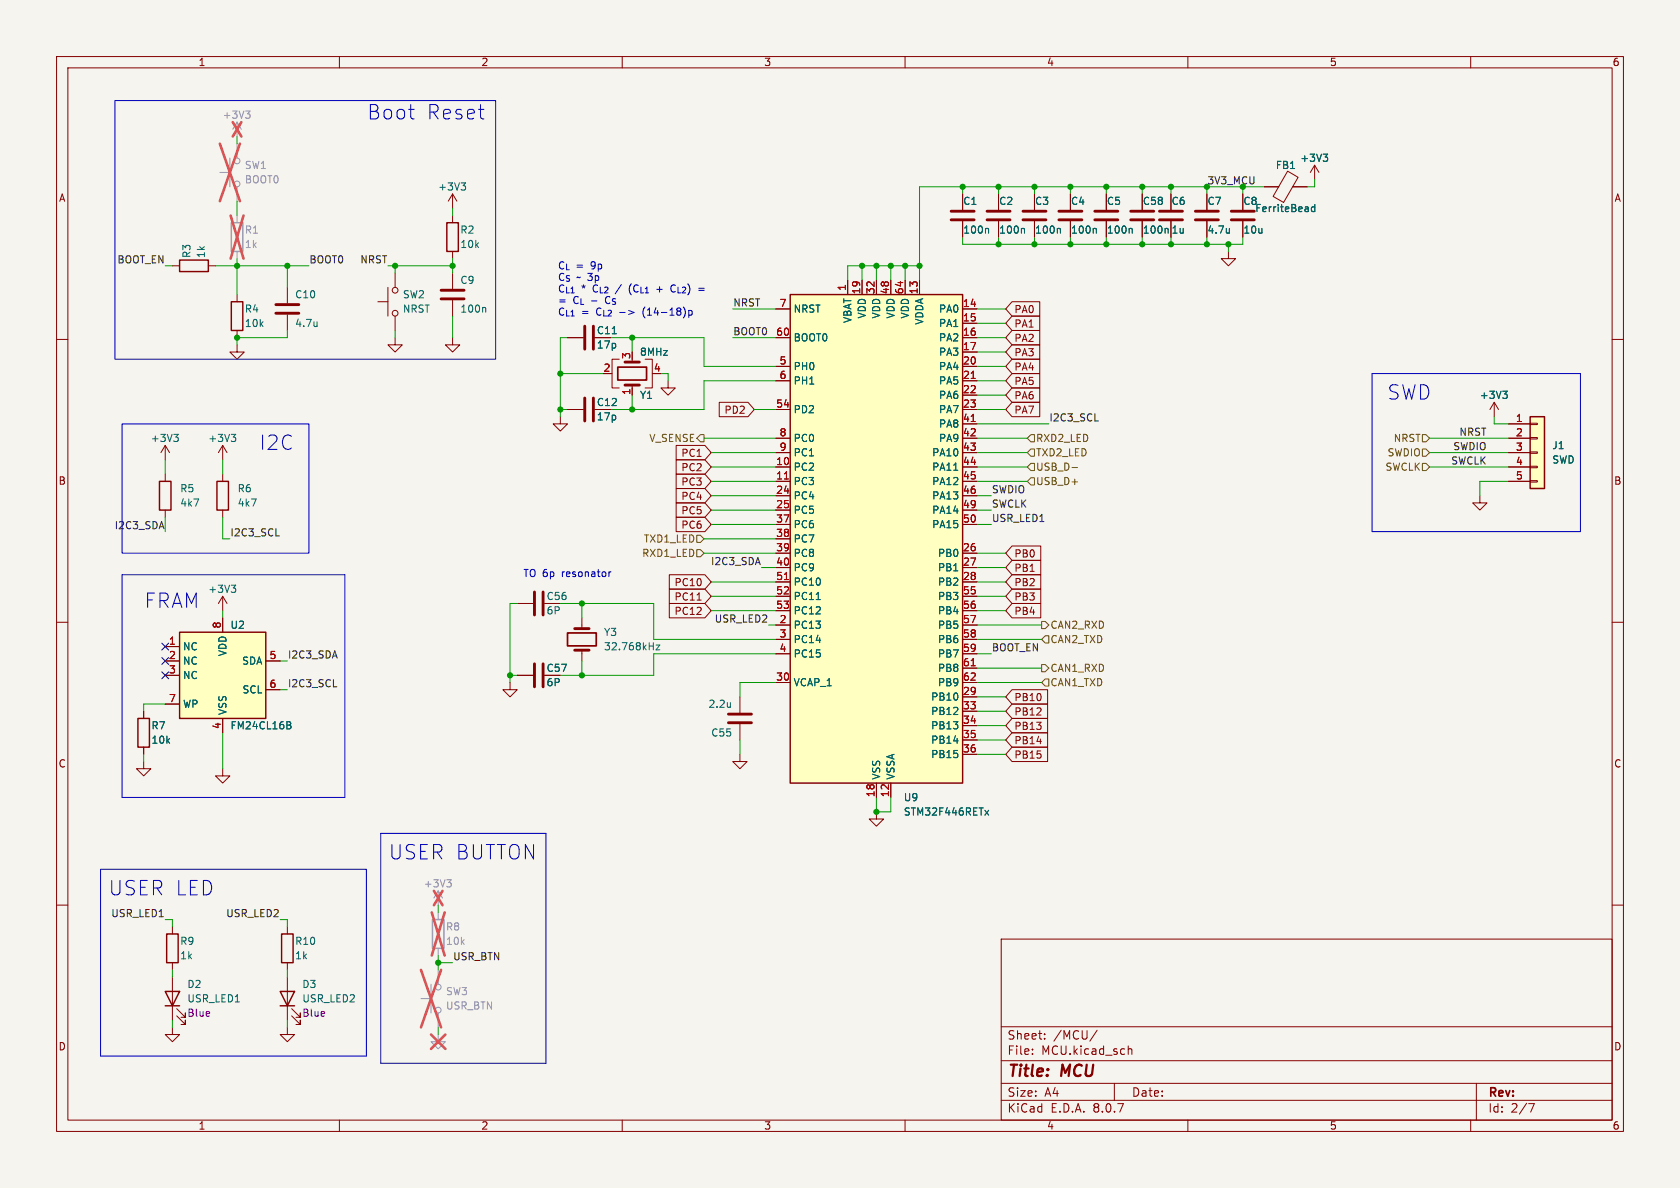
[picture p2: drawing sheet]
<svg xmlns="http://www.w3.org/2000/svg" width="297mm" height="210mm" viewBox="0 0 297 210" stroke-linecap="round" stroke-linejoin="round" font-family="sans-serif">
<path d="M0 0h297v210h-297z" fill="#f5f4ef" stroke="#f5f4ef" stroke-width=".18"/>
<g fill="none" stroke="#840000" stroke-width=".18">
<path d="M10 10h277v190h-277zM12 12h273v186h-273zM60 10v2M110 10v2M160 10v2M210 10v2M260 10v2M170.2 34.3v2.8M170.2 39.1v2.8M30.5 47h1.2M36.8 47h1.3M41.9 52.1v1.2"/>
<path d="M41.9 58.4v1.3M10 60h2M41.9 61v1.2h1.3l-1.3 1.3-1.3-1.3h1.3M264.2 71.1l-.8 1.3M264.2 71.1v2.6M264.2 71.1l.7 1.3M285 60h2M10 110h2M285 110h2M10 160h2M30.5 163.8v1.3M30.5 170.2v1.3"/>
<path d="M30.5 172.7v7.6M31.2 179.6l1.6 1.5v-.8v.8h-.8M31.2 178.3l1.6 1.5v-.7v.7h-.8M50.8 163.8v1.3M50.8 170.2v1.3M50.8 172.7v7.6M51.6 179.6l1.5 1.5v-.8v.8h-.8M51.6 178.3l1.5 1.5v-.7v.7h-.8M177 166h108v32h-108zM285 160h2M30.5 181.6v1.3h1.2l-1.2 1.3-1.3-1.3h1.3M50.8 181.6v1.3h1.3l-1.3 1.3-1.3-1.3h1.3"/>
<path d="M60 198v2M110 198v2M160 198v2M177 194.5h108M177 191.5h108M177 187.5h108M177 181.5h108M182.5 186.3v.1M182.5 185.5v.1M184.7 183.6v.1M184.7 182.8v.1M194 182.1l-1.3 2"/>
<path d="M197 191.5v3M199.5 184.9v1.5M199.5 185.5l.2-.1 .3 .1 .1 .9M210 198v2M260 198v2M261 191.5v6.5M270.2 195.1h1l-.6 1.5"/>
</g>
<path d="M31.7 46h5.1v2h-5.1zM40.9 53.3h2v5.1h-2zM29.2 175.3h2.5l-1.2 2.5zM29.2 177.8h2.5M29.5 165.1h2v5.1h-2zM49.5 175.3h2.6l-1.3 2.5zM49.5 177.8h2.6M49.8 165.1h2v5.1h-2z" fill="none" stroke="#840000" stroke-width=".25"/>
<path d="M174.6 40.4l.2 .2v.6M265.7 69.2h.8l-.5 .4M266.2 69.6l.3 .3v.3l-.3 .2" fill="none" stroke="#006464" stroke-width=".18"/>
<path d="M168.1 38.9h4.1M168.1 37.3h4.1" fill="none" stroke="#840000" stroke-width=".51"/>
<g fill="none" stroke="#9c9b98" stroke-width=".18">
<path d="M38.9 30.5h1.7M40.6 27.9v5.1M41.9 25.4v2.5M41.9 33v2.6M41.9 38.1v1.3M41.9 44.5v1.2"/>
<circle cx="41.9" cy="32.5" r=".51"/>
<circle cx="41.9" cy="28.4" r=".51"/>
</g>
<path d="M38.9 25.4l3.5 10.2M40.8 38.1l2.3 7.6M42.4 25.4l-3.5 10.2M43.1 38.1l-2.3 7.6" fill="none" stroke="#e75356" stroke-width=".46"/>
<path d="M40.9 39.4h2v5.1h-2z" fill="none" stroke="#9c9b98" stroke-width=".25"/>
<path d="M270.5 73.7h2.5v12.7h-2.5z" fill="#ffffc2"/>
<g fill="none" stroke="#840000" stroke-width=".18">
<path d="M195.6 34.3v2.8M195.6 39.1v2.8M213.4 34.3v2.8M213.4 39.1v2.8M219.7 34.3v2.8M219.7 39.1v2.8M39.4 78.7v2.6M39.4 78.7l-.8 1.3M39.4 78.7l.7 1.3M266.7 74.9h3.8M266.7 77.5h3.8M270.5 79.9h1.3v.2h-1.3z"/>
<path d="M270.5 77.3h1.3v.3h-1.3zM270.5 74.8h1.3v.3h-1.3zM39.4 83.8v1.3M39.4 90.2v1.2M261.6 87.6v1.3h1.3l-1.3 1.3-1.3-1.3h1.3M266.7 80h3.8M266.7 82.6h3.8M266.7 85.1h3.8M270.5 85h1.3v.2h-1.3zM270.5 82.4h1.3v.3h-1.3zM91.4 106.7h2.8M91.4 119.4h2.8"/>
<path d="M102.9 109.2v1.9M102.9 114.9v1.9M25.4 134.6v1.3h1.3l-1.3 1.3-1.3-1.3h1.3M25.4 125.7v1.3M25.4 132.1v1.3M39.4 135.9v1.3h1.2l-1.2 1.2-1.3-1.2h1.3M90.2 120.7v1.2h1.2l-1.2 1.3-1.3-1.3h1.3"/>
</g>
<path d="M270.5 73.7h2.5v12.7h-2.5zM38.4 85.1h2v5.1h-2zM24.4 127h2v5.1h-2z" fill="none" stroke="#840000" stroke-width=".25"/>
<path d="M200 40.4l.2 .2v.6M217.3 40.4v.8M217.3 41.1v.1M40.9 76.8h.8l-.5 .5M41.4 77.3l.3 .2v.3l-.3 .2M116 114h.6l-.6 .9h.6" fill="none" stroke="#006464" stroke-width=".18"/>
<path d="M193.5 38.9h4.1M193.5 37.3h4.1M211.3 38.9h4.1M211.3 37.3h4.1M217.7 38.9h4M217.7 37.3h4M94.5 104.6v4.1M94.5 117.3v4.1M96 104.6v4.1M96 117.3v4.1M101.6 111.1h2.5M101.6 114.9h2.5" fill="none" stroke="#840000" stroke-width=".51"/>
<g fill="none" stroke="#9c9b98" stroke-width=".18">
<path d="M77.5 157.5l-.8 1.3M77.5 157.5v2.5M77.5 157.5l.7 1.3M74.4 176.5h1.8M76.2 174v5.1M77.5 161.3v1.3M77.5 167.6v1.3M77.5 171.5v2.5M77.5 179.1v2.5M77.5 182.9v1.3h1.2l-1.2 1.2-1.3-1.2h1.3"/>
<circle cx="77.5" cy="174.5" r=".51"/>
<circle cx="77.5" cy="178.6" r=".51"/>
</g>
<path d="M79 155.5h.8l-.5 .5M79.5 156l.3 .2v.3l-.3 .3" fill="none" stroke="#939391" stroke-width=".18"/>
<path d="M76.7 157.5l1.5 2.5M78.2 157.5l-1.5 2.5M74.4 171.4l3.6 10.2M76.3 161.3l2.3 7.6M78 171.4l-3.6 10.2M78.6 161.3l-2.3 7.6M76.2 182.9l2.5 2.5M78.7 182.9l-2.5 2.5" fill="none" stroke="#e75356" stroke-width=".46"/>
<path d="M76.5 162.6h2v5h-2z" fill="none" stroke="#9c9b98" stroke-width=".25"/>
<path d="M100.3 111.9h5.1v2.3h-5.1z" fill="none" stroke="#840000" stroke-width=".3"/>
<path d="M31.7 111.8h15.3v15.2h-15.3z" fill="#ffffc2"/>
<path d="M31.7 111.8h15.3v15.2h-15.3z" fill="none" stroke="#840000" stroke-width=".25"/>
<path d="M118.1 67.3v1.3h1.3l-1.3 1.3-1.3-1.3h1.3M29.2 114.3h2.5M29.2 116.8h2.5M29.2 119.4h2.5M39.4 105.4v2.6M39.4 109.2v2.6M39.4 105.4l-.8 1.3M39.4 105.4l.7 1.3M47 116.8h2.5M29.2 124.5h2.5M39.4 127v2.5M47 121.9h2.5" fill="none" stroke="#840000" stroke-width=".18"/>
<path d="M40.9 103.4h.8l-.5 .5M41.4 103.9l.3 .3v.3l-.3 .2M50.7 127.6l.6 .1 .1 .2-.2 .3M50.7 128.2h.5M51.2 128.2l.3 .2-.1 .3-.7 .1" fill="none" stroke="#006464" stroke-width=".18"/>
<path d="M139.7 52.1h30.5v86.3h-30.5z" fill="#ffffc2"/>
<path d="M79 39.4h2v5.1h-2zM139.7 52.1h30.5v86.3h-30.5zM28.2 85.1h2v5.1h-2z" fill="none" stroke="#840000" stroke-width=".25"/>
<g fill="none" stroke="#840000" stroke-width=".18">
<path d="M80 34.3v2.5M80 38.1v1.3M80 34.3l-.8 1.3M80 34.3l.8 1.3M170.2 34.3v2.8M170.2 39.1v2.8M176.5 34.3v2.8M176.5 39.1v2.8M182.9 34.3v2.8M182.9 39.1v2.8M189.2 34.3v2.8M189.2 39.1v2.8"/>
<path d="M195.6 34.3v2.8M195.6 39.1v2.8M201.9 34.3v2.8M201.9 39.1v2.8M207 34.3v2.8M207 39.1v2.8M213.4 34.3v2.8M213.4 39.1v2.8M219.7 34.3v2.8M219.7 39.1v2.8M223.5 33h2.6M227.6 30.3l1.9 1-2.6 4.5-1.8-1.1z"/>
<path d="M228.5 33h2.6M232.4 29.2l-.8 1.3M232.4 29.2v2.6M232.4 29.2l.8 1.3M50.8 50.8v2.8M50.8 55.6v2.8M66.8 53.3h1.8M68.6 50.8v5.1M69.8 59.7v1.3h1.3l-1.3 1.2-1.2-1.2h1.2M69.8 48.3v2.5M69.8 55.9v2.5M80 59.7v1.3h1.3l-1.3 1.2-1.3-1.2h1.3"/>
<path d="M80 44.5v1.2M80 48.3v2.8M80 53.1v2.8M100.3 59.7h2.8M137.2 54.6h2.5M137.2 59.7h2.5M149.9 49.5v2.6M152.4 49.5v2.6M154.9 49.5v2.6M157.5 49.5v2.6M160 49.5v2.6M162.6 49.5v2.6"/>
<path d="M170.2 54.6h2.5M170.2 57.2h2.5M170.2 59.7h2.5M178.9 55.9h4.9v2.5h-4.9l-1.1-1.2zM178.9 58.4h4.9v2.6h-4.9l-1.1-1.3zM178.9 53.3h4.9v2.6h-4.9l-1.1-1.3zM217.2 44.5v1.2h1.2l-1.2 1.3-1.3-1.3h1.3M29.2 78.7v2.6M29.2 78.7l-.8 1.3M29.2 78.7l.8 1.3M99.1 73.7v1.2h1.2l-1.2 1.3-1.3-1.3h1.3M100.3 72.4h2.8"/>
<path d="M107.9 66h.3M109.5 63.5h-1.3v5.1h1.3M111.8 68.1v1.8M114 63.5h1.3v5.1h-1.3M119.5 78.7h5.1l1.1 1.3-1.1 1.3h-5.1zM127.2 71.1h5l1.1 1.3-1.1 1.3h-5zM137.2 64.8h2.5M137.2 67.3h2.5M137.2 72.4h2.5M137.2 77.5h2.5M170.2 62.2h2.5M170.2 64.8h2.5"/>
<path d="M170.2 67.3h2.5M170.2 69.9h2.5M170.2 72.4h2.5M170.2 74.9h2.5M170.2 77.5h2.5M178.9 68.6h4.9v2.5h-4.9l-1.1-1.2zM178.9 71.1h4.9v2.6h-4.9l-1.1-1.3zM178.9 63.5h4.9v2.5h-4.9l-1.1-1.2zM178.9 66h4.9v2.6h-4.9l-1.1-1.3zM178.9 61h4.9v2.5h-4.9l-1.1-1.3zM266.7 74.9h3.8M266.7 77.5h3.8"/>
<path d="M29.2 83.8v1.3M29.2 90.2v1.2M119.5 86.4h5.1l1.1 1.2-1.1 1.3h-5.1zM119.5 91.4h5.1l1.1 1.3-1.1 1.3h-5.1zM119.5 88.9h5.1l1.1 1.3-1.1 1.2h-5.1zM119.5 81.3h5.1l1.1 1.3-1.1 1.2h-5.1zM119.5 83.8h5.1l1.1 1.3-1.1 1.3h-5.1zM137.2 82.6h2.5M137.2 85.1h2.5M137.2 87.6h2.5M137.2 90.2h2.5M137.2 97.8h2.5"/>
<path d="M137.2 92.7h2.5M137.2 95.3h2.5M137.2 80h2.5M170.2 82.6h2.5M170.2 85.1h2.5M170.2 87.6h2.5M170.2 90.2h2.5M170.2 97.8h2.5M170.2 92.7h2.5M170.2 80h2.5M178.9 96.5h5.1v2.6h-5.1l-1.1-1.3zM178.9 99.1h5.1v2.5h-5.1l-1.1-1.3z"/>
<path d="M266.7 82.6h3.8M266.7 85.1h3.8M266.7 80h3.8M29.2 114.3h2.5M29.2 116.8h2.5M29.2 119.4h2.5M39.4 109.2v2.6M47 116.8h2.5M91.4 119.4h2.8M118.3 106.7h6.3l1.1 1.3-1.1 1.2h-6.3zM118.3 101.6h6.3l1.1 1.3-1.1 1.2h-6.3zM118.3 104.1h6.3l1.1 1.3-1.1 1.3h-6.3z"/>
<path d="M123.2 106.1h.8M137.2 110.5h2.5M137.2 100.3h2.5M137.2 102.9h2.5M137.2 113h2.5M137.2 115.6h2.5M137.2 105.4h2.5M137.2 108h2.5M170.2 110.5h2.5M170.2 100.3h2.5M170.2 102.9h2.5M170.2 113h2.5"/>
<path d="M170.2 115.6h2.5M170.2 105.4h2.5M170.2 108h2.5M170.2 118.1h2.5M178.9 104.1h5.1v2.6h-5.1l-1.1-1.3zM178.9 101.6h5.1v2.5h-5.1l-1.1-1.2zM178.9 106.7h5.1v2.5h-5.1l-1.1-1.2zM25.4 125.7v1.3M25.4 132.1v1.3M29.2 124.5h2.5M39.4 127v2.5M47 121.9h2.5"/>
<path d="M130.8 133.4v1.2h1.3l-1.3 1.3-1.3-1.3h1.3M130.8 123.2v2.8M130.8 128v2.8M137.2 120.7h2.5M154.9 138.4v2.6M157.5 138.4v2.6M170.2 123.2h2.5M170.2 120.7h2.5M170.2 125.7h2.5M170.2 128.3h2.5M170.2 130.8h2.5M170.2 133.4h2.5"/>
<path d="M178.9 129.5h6.3v2.6h-6.3l-1.1-1.3zM178.9 124.5h6.3v2.5h-6.3l-1.1-1.3zM178.9 127h6.3v2.5h-6.3l-1.1-1.2zM178.9 121.9h6.3v2.6h-6.3l-1.1-1.3zM178.9 132.1h6.3v2.5h-6.3l-1.1-1.2zM154.9 143.5v1.3h1.3l-1.3 1.3-1.2-1.3h1.2"/>
<circle cx="69.9" cy="55.4" r=".51"/>
<circle cx="69.9" cy="51.3" r=".51"/>
</g>
<path d="M171.7 66.9h.7M171.7 74.5h.7M138.7 84.7h.7M138.7 102.5h.7M171.7 117.7h.7" fill="none" stroke="#a90000" stroke-width=".18"/>
<g fill="none" stroke="#006464" stroke-width=".18">
<path d="M81.5 32.3h.8l-.4 .5M82.1 32.8l.2 .3v.3l-.2 .2M232.4 36.1v1.3M232.4 36.6h-.3l-.3 .2 .2 .5h.4M233.9 27.2h.8l-.4 .5M234.5 27.7l.2 .3v.3l-.2 .2M56.1 56.9v.8M56.1 57.6l-.1 .1M85.7 54.3l.2 .2v.7M108.2 59h.8M174.6 40.4l.2 .2v.6M180.9 40.4l.2 .2v.6"/>
<path d="M187.3 40.4l.2 .2v.6M193.6 40.4l.2 .2v.6M200 40.4l.2 .2v.6M206.3 40.4l.2 .2v.6M217.3 40.4v.8M217.3 41.1v.1M30.7 76.8h.8l-.4 .5M31.3 77.3l.2 .2v.3l-.2 .2M265.7 69.2h.8l-.5 .4M266.2 69.6l.3 .3v.3l-.3 .2M168.6 83.1h.7M144.3 106h.7"/>
<path d="M50.7 127.6l.6 .1 .1 .2-.2 .3M50.7 128.2h.5M51.2 128.2l.3 .2-.1 .3-.7 .1M129.1 124.2v.8M129.1 124.9v.1M174.1 143.2l.7 .9M174.8 143.2l-.7 .9"/>
</g>
<g fill="none" stroke="#840000" stroke-width=".51">
<path d="M174.5 38.9h4.1M174.5 37.3h4.1M180.8 38.9h4.1M180.8 37.3h4.1M187.2 38.9h4.1M187.2 37.3h4.1M199.9 38.9h4.1M199.9 37.3h4.1M205 38.9h4M205 37.3h4M48.8 55.4h4M48.8 53.8h4"/>
<path d="M78 52.8h4M78 51.3h4M103.4 57.7v4M104.9 57.7v4M103.4 70.4v4M104.9 70.4v4M110.5 68.1h2.5M110.5 64h2.5M128.8 126.2h4M128.8 127.8h4"/>
</g>
<path d="M109.2 64.9h5.1v2.3h-5.1z" fill="none" stroke="#840000" stroke-width=".3"/>
<path d="M41.9 21.6l-.8 1.3M41.9 21.6v2.5M41.9 21.6l.8 1.3" fill="none" stroke="#9c9b98" stroke-width=".18"/>
<path d="M43.4 19.6h.8l-.4 .5M44 20.1l.2 .3v.3l-.2 .2" fill="none" stroke="#939391" stroke-width=".18"/>
<path d="M41.1 21.6l1.6 2.5M42.7 21.6l-1.6 2.5" fill="none" stroke="#e75356" stroke-width=".46"/>
<g fill="none" stroke="#725600" stroke-width=".18">
<path d="M123.8 76.8h.7v1.3h-.7l-.6-.6zM182.2 79.4h.7v1.2h-.7l-.6-.6zM182.2 76.8h.7v1.3h-.7l-.6-.6zM251.5 79.4h.6l.6 .6-.6 .6h-.6zM251.5 76.8h.6l.6 .7-.6 .6h-.6zM123.2 94.6h.6l.7 .7-.7 .6h-.6zM123.2 97.2h.6l.7 .6-.7 .6h-.6zM182.2 84.5h.7v1.2h-.7l-.6-.6zM182.2 81.9h.7v1.3h-.7l-.6-.6zM189.5 82.6h1M251.5 81.9h.6l.6 .7-.6 .6h-.6zM184.1 117.5h.7l.6 .6-.6 .6h-.7z"/>
<path d="M184.1 109.9h.7l.6 .6-.6 .6h-.7zM184.8 112.4h.6v1.3h-.6l-.7-.7zM184.8 120h.6v1.3h-.6l-.7-.6z"/>
</g>
<path d="M193.6 74.4h.6M48.8 94.7h.6M58.9 121.4h.6" fill="none" stroke="#0f0f0f" stroke-width=".18"/>
<g fill="none" stroke="#0000c2" stroke-width=".18">
<path d="M20.3 17.8h67.3v45.7h-67.3zM72.2 19.3h1M73 21h.2M109.5 55.2h1M111.1 54.9l1 .3-1 .4M119 50.4a.68 .68 0 0 0-.4 .6 .68 .68 0 0 0 .4 .6M121.8 54.9v1.2M121.8 54.9h.3l.3 .2-.2 .6h-.4M21.6 74.9h33v22.9h-33zM242.6 66h36.8v28h-36.8zM21.6 101.6h39.4v39.4h-39.4zM107.6 101.1v.8"/>
<path d="M108 101.1l-.4 .2M17.8 153.7h47v33h-47zM67.3 147.3h29.2v40.7h-29.2z"/>
</g>
<g fill="none" stroke="#009600" stroke-width=".18">
<path d="M41.9 24.1v1.3M41.9 35.6v2.5M80 36.8v1.3M170.2 33v1.3M176.5 33v1.3M182.9 33v1.3M189.2 33v1.3M195.6 33v1.3M201.9 33v1.3M207 33v1.3M213.4 33v1.3M219.7 33v1.3"/>
<path d="M223.5 33h-60.9v16.5M232.4 31.8v1.2h-1.3M29.2 47h1.3M38.1 47h16.5M41.9 45.7v6.4M50.8 58.4v1.3h-8.9v1.3M50.8 47v3.8M68.6 47h11.4M69.8 47v1.3M69.8 58.4v1.3M80 45.7v2.6M80 55.9v3.8"/>
<path d="M100.3 59.7h-1.2v14M107.9 59.7h16.6v5.1h12.7M111.8 59.7v2.5M129.5 59.7h7.7M129.5 54.6h7.7M152.4 47v2.5M154.9 47v2.5M157.5 47v2.5M160 47v2.5M162.6 47h-12.7v2.5M170.2 41.9v1.3h49.5v-1.3M172.7 59.7h5.1"/>
<path d="M172.7 57.2h5.1M172.7 54.6h5.1M176.5 41.9v1.3M182.9 41.9v1.3M189.2 41.9v1.3M195.6 41.9v1.3M201.9 41.9v1.3M207 41.9v1.3M213.4 41.9v1.3M217.2 43.2v1.3M99.1 72.4h1.2M99.1 66h7.6"/>
<path d="M111.8 69.9v2.5M116.8 66h1.3v1.3M124.5 77.5h12.7M133.3 72.4h3.9M137.2 67.3h-12.7v5.1h-16.6M172.7 77.5h8.9M172.7 62.2h5.1M172.7 72.4h5.1M172.7 74.9h12.7M172.7 67.3h5.1M172.7 69.9h5.1M172.7 64.8h5.1"/>
<path d="M252.7 77.5h14M264.2 73.7v1.2h2.5M29.2 81.3v2.5M29.2 91.4v2.6M39.4 91.4v3.9h1.2M39.4 81.3v2.5M124.5 95.3h12.7M124.5 97.8h12.7M125.7 92.7h11.5M125.7 87.6h11.5M125.7 90.2h11.5M125.7 82.6h11.5"/>
<path d="M125.7 85.1h11.5M125.7 80h11.5M172.7 92.7h2.6M172.7 97.8h5.1M172.7 87.6h2.6M172.7 90.2h2.6M172.7 82.6h8.9M172.7 85.1h8.9M172.7 80h8.9M252.7 82.6h14M252.7 80h14M266.7 85.1h-5.1v2.5"/>
<path d="M39.4 108v1.2M49.5 116.8h1.3M90.2 119.4h1.2M91.4 106.7h-1.2v14M99.1 106.7h16.5v6.3h21.6M102.9 106.7v2.5M102.9 116.8v2.6M125.7 108h11.5M125.7 102.9h11.5M125.7 105.4h11.5M134.6 100.3h2.6M135.9 110.5h1.3"/>
<path d="M137.2 115.6h-21.6v3.8h-16.5M172.7 118.1h11.4M172.7 115.6h2.6M172.7 113h11.4M172.7 100.3h5.1M172.7 108h5.1M172.7 110.5h11.4M172.7 102.9h5.1M172.7 105.4h5.1M25.4 133.4v1.2M29.2 124.5h-3.8v1.2M39.4 129.5v6.4"/>
<path d="M49.5 121.9h1.3M130.8 130.8v2.6M137.2 120.7h-6.4v2.5M172.7 120.7h11.4M172.7 133.4h5.1M172.7 128.3h5.1M172.7 130.8h5.1M172.7 123.2h5.1M172.7 125.7h5.1M154.9 141v2.5h2.6v-2.5M29.2 162.6h1.3v1.2M30.5 171.5v1.2"/>
<path d="M49.5 162.6h1.3v1.2M50.8 171.5v1.2M77.5 160v1.3M77.5 168.9v2.6M77.5 170.2h2.5M30.5 180.3v1.3M50.8 180.3v1.3M77.5 181.6v1.3"/>
</g>
<path d="M28.6 116.2l1.2 1.2M28.6 118.8l1.2 1.2M28.6 113.7l1.2 1.2M29.8 116.2l-1.2 1.2M29.8 118.8l-1.2 1.2M29.8 113.7l-1.2 1.2" fill="none" stroke="#000084" stroke-width=".18"/>
<g fill="#009600" stroke="#009600" stroke-width=".18">
<circle cx="80" cy="47" r=".46"/>
<circle cx="111.8" cy="59.7" r=".46"/>
<circle cx="111.8" cy="72.4" r=".46"/>
<circle cx="99.1" cy="72.4" r=".46"/>
<circle cx="99.1" cy="66" r=".46"/>
<circle cx="69.8" cy="47" r=".46"/>
<circle cx="102.9" cy="119.4" r=".46"/>
<circle cx="90.2" cy="119.4" r=".46"/>
<circle cx="102.9" cy="106.7" r=".46"/>
<circle cx="77.5" cy="170.2" r=".46"/>
<circle cx="41.9" cy="59.7" r=".46"/>
<circle cx="41.9" cy="47" r=".46"/>
<circle cx="50.8" cy="47" r=".46"/>
<circle cx="170.2" cy="33" r=".46"/>
<circle cx="201.9" cy="43.2" r=".46"/>
<circle cx="201.9" cy="33" r=".46"/>
<circle cx="176.5" cy="33" r=".46"/>
<circle cx="182.9" cy="33" r=".46"/>
<circle cx="176.5" cy="43.2" r=".46"/>
<circle cx="207" cy="33" r=".46"/>
<circle cx="207" cy="43.2" r=".46"/>
<circle cx="217.2" cy="43.2" r=".46"/>
<circle cx="213.4" cy="43.2" r=".46"/>
<circle cx="154.9" cy="143.5" r=".46"/>
<circle cx="195.6" cy="43.2" r=".46"/>
<circle cx="182.9" cy="43.2" r=".46"/>
<circle cx="189.2" cy="43.2" r=".46"/>
<circle cx="152.4" cy="47" r=".46"/>
<circle cx="157.5" cy="47" r=".46"/>
<circle cx="154.9" cy="47" r=".46"/>
<circle cx="195.6" cy="33" r=".46"/>
<circle cx="189.2" cy="33" r=".46"/>
<circle cx="160" cy="47" r=".46"/>
<circle cx="162.6" cy="47" r=".46"/>
</g>
<g font-size="3.5" fill="#0000c2">
<text x="64.8" y="21.3">Boot</text>
<text x="75.2" y="21.3">Reset</text>
<text x="245.1" y="70.9">SWD</text>
<text x="45.7" y="79.8">I2C</text>
<text x="25.4" y="107.7">FRAM</text>
<text x="68.6" y="152.2">USER BUTTON</text>
<text x="19" y="158.5">USER LED</text>
</g>
<g font-size="2.8" fill="#840000">
<text x="178" y="190.9">Title:</text>
<text x="187.7" y="190.9">MCU</text>
</g>
<g font-size="2.1" fill="#840000">
<text x="178" y="184">Sheet:</text>
<text x="186.2" y="184">/MCU/</text>
<text x="178" y="186.7">File:</text>
<text x="184.1" y="186.7">MCU.kicad_sch</text>
<text x="178" y="196.9">KiCad</text>
<text x="178" y="194.1">Size:</text>
<text x="184.7" y="194.1">A4</text>
<text x="185.7" y="196.9">E.D.A.</text>
<text x="193.3" y="196.9">8.0.7</text>
<text x="200" y="194.1">Date:</text>
<text x="263" y="194.3">Rev:</text>
<text x="263" y="196.9">Id:</text>
<text x="267.1" y="196.9">2/7</text>
</g>
<g font-size="1.8" fill="#840000">
<text x="35" y="11.9">1</text>
<text x="85" y="11.9">2</text>
<text x="135" y="11.9">3</text>
<text x="185" y="11.9">4</text>
<text x="235" y="11.9">5</text>
<text x="285" y="11.9">6</text>
<text x="10.3" y="35.9">A</text>
<text x="285.3" y="35.9">A</text>
<text x="105.4" y="59.3">C11</text>
<text x="179.2" y="58.1">PA1</text>
<text x="179.2" y="55.6">PA0</text>
<text x="179.2" y="65.7">PA4</text>
<text x="179.2" y="63.2">PA3</text>
<text x="179.2" y="60.6">PA2</text>
<text x="105.4" y="72">C12</text>
<text x="179.2" y="70.8">PA6</text>
<text x="179.2" y="68.3">PA5</text>
<text x="128" y="73.3">PD2</text>
<text x="179.2" y="73.3">PA7</text>
<text x="120.3" y="83.5">PC2</text>
<text x="120.3" y="81">PC1</text>
<text x="10.3" y="85.9">B</text>
<text x="120.3" y="88.6">PC4</text>
<text x="120.3" y="86">PC3</text>
<text x="285.3" y="85.9">B</text>
<text x="120.3" y="93.7">PC6</text>
<text x="120.3" y="91.1">PC5</text>
<text x="179.2" y="98.7">PB0</text>
<text x="179.2" y="101.3">PB1</text>
<text x="119.1" y="103.8">PC10</text>
<text x="119.1" y="106.4">PC11</text>
<text x="179.2" y="106.4">PB3</text>
<text x="179.2" y="103.8">PB2</text>
<text x="119.1" y="108.9">PC12</text>
<text x="179.2" y="108.9">PB4</text>
<text x="96.5" y="119">C57</text>
<text x="179.2" y="124.1">PB10</text>
<text x="179.2" y="131.8">PB14</text>
<text x="179.2" y="126.7">PB12</text>
<text x="179.2" y="129.2">PB13</text>
<text x="10.3" y="135.9">C</text>
<text x="179.2" y="134.3">PB15</text>
<text x="285.3" y="135.9">C</text>
<text x="10.3" y="185.9">D</text>
<text x="285.3" y="185.9">D</text>
<text x="35" y="199.9">1</text>
<text x="85" y="199.9">2</text>
<text x="135" y="199.9">3</text>
<text x="185" y="199.9">4</text>
<text x="235" y="199.9">5</text>
<text x="285" y="199.9">6</text>
</g>
<g font-size="1.8" fill="#939391">
<text x="39.3" y="21.2">+3V3</text>
<text x="43.2" y="32.6">BOOT0</text>
<text x="43.2" y="30.1">SW1</text>
<text x="43.2" y="41.5">R1</text>
<text x="43.2" y="44">1k</text>
<text x="74.8" y="157.1">+3V3</text>
<text x="78.7" y="164.7">R8</text>
<text x="78.7" y="167.2">10k</text>
<text x="78.7" y="178.7">USR_BTN</text>
<text x="78.7" y="176.1">SW3</text>
</g>
<g font-size="1.8" fill="#006464">
<text x="229.8" y="28.8">+3V3</text>
<text x="77.4" y="33.9">+3V3</text>
<text x="225.4" y="30.1">FB1</text>
<text x="81.3" y="41.5">R2</text>
<text x="170.2" y="36.4">C1</text>
<text x="170.2" y="41.5">100n</text>
<text x="176.5" y="36.4">C2</text>
<text x="176.5" y="41.5">100n</text>
<text x="182.9" y="36.4">C3</text>
<text x="182.9" y="41.5">100n</text>
<text x="189.2" y="36.4">C4</text>
<text x="189.2" y="41.5">100n</text>
<text x="195.6" y="36.4">C5</text>
<text x="195.6" y="41.5">100n</text>
<text x="201.9" y="41.5">100n</text>
<text x="201.9" y="36.4">C58</text>
<text x="207" y="36.4">C6</text>
<text x="207" y="41.5">1u</text>
<text x="213.4" y="36.4">C7</text>
<text x="213.4" y="41.5">4.7u</text>
<text x="219.7" y="36.4">C8</text>
<text x="219.7" y="41.5">10u</text>
<text x="221.8" y="37.7">FerriteBead</text>
<text x="33.9" y="45.7" transform="rotate(-90 33.9 45.7)">R3</text>
<text x="36.4" y="45.7" transform="rotate(-90 36.4 45.7)">1k</text>
<text x="81.3" y="44">10k</text>
<text x="52.1" y="52.9">C10</text>
<text x="71.1" y="52.9">SW2</text>
<text x="81.3" y="50.4">C9</text>
<text x="43.2" y="55.5">R4</text>
<text x="43.2" y="58">10k</text>
<text x="52.1" y="58">4.7u</text>
<text x="71.1" y="55.5">NRST</text>
<text x="81.3" y="55.5">100n</text>
<text x="140.2" y="55.5">NRST</text>
<text x="150.7" y="57.2" transform="rotate(-90 150.7 57.2)">VBAT</text>
<text x="153.3" y="56.4" transform="rotate(-90 153.3 56.4)">VDD</text>
<text x="155.8" y="56.4" transform="rotate(-90 155.8 56.4)">VDD</text>
<text x="158.3" y="56.4" transform="rotate(-90 158.3 56.4)">VDD</text>
<text x="160.9" y="56.4" transform="rotate(-90 160.9 56.4)">VDD</text>
<text x="163.4" y="57.5" transform="rotate(-90 163.4 57.5)">VDDA</text>
<text x="165.9" y="55.5">PA0</text>
<text x="165.9" y="58">PA1</text>
<text x="105.4" y="61.8">17p</text>
<text x="113" y="63.1">8MHz</text>
<text x="140.2" y="65.6">PH0</text>
<text x="140.2" y="60.6">BOOT0</text>
<text x="165.9" y="60.6">PA2</text>
<text x="165.9" y="63.1">PA3</text>
<text x="165.9" y="65.6">PA4</text>
<text x="113" y="70.7">Y1</text>
<text x="140.2" y="68.2">PH1</text>
<text x="165.9" y="68.2">PA5</text>
<text x="165.9" y="70.7">PA6</text>
<text x="261.5" y="70.7">+3V3</text>
<text x="105.4" y="74.5">17p</text>
<text x="140.2" y="73.3">PD2</text>
<text x="165.9" y="73.3">PA7</text>
<text x="165.9" y="75.8">PA8</text>
<text x="26.6" y="78.3">+3V3</text>
<text x="36.7" y="78.3">+3V3</text>
<text x="140.2" y="83.4">PC2</text>
<text x="140.2" y="78.3">PC0</text>
<text x="140.2" y="80.9">PC1</text>
<text x="164.7" y="80.9">PA10</text>
<text x="164.7" y="83.4">PA11</text>
<text x="165.9" y="78.3">PA9</text>
<text x="274.3" y="79.6">J1</text>
<text x="274.3" y="82.1">SWD</text>
<text x="31.8" y="87.2">R5</text>
<text x="31.8" y="89.8">4k7</text>
<text x="41.9" y="87.2">R6</text>
<text x="41.9" y="89.8">4k7</text>
<text x="140.2" y="86">PC3</text>
<text x="140.2" y="88.5">PC4</text>
<text x="164.7" y="86">PA12</text>
<text x="164.7" y="88.5">PA13</text>
<text x="140.2" y="91">PC5</text>
<text x="140.2" y="93.6">PC6</text>
<text x="164.7" y="91">PA14</text>
<text x="164.7" y="93.6">PA15</text>
<text x="140.2" y="96.1">PC7</text>
<text x="140.2" y="98.7">PC8</text>
<text x="140.2" y="101.2">PC9</text>
<text x="165.7" y="98.7">PB0</text>
<text x="165.7" y="101.2">PB1</text>
<text x="36.7" y="105">+3V3</text>
<text x="96.5" y="106.3">C56</text>
<text x="140.2" y="103.7">PC10</text>
<text x="140.2" y="106.3">PC11</text>
<text x="165.7" y="103.7">PB2</text>
<text x="165.7" y="106.3">PB3</text>
<text x="40.6" y="111.4">U2</text>
<text x="96.5" y="108.8">6P</text>
<text x="106.7" y="112.6">Y3</text>
<text x="140.2" y="111.4">PC13</text>
<text x="140.2" y="113.9">PC14</text>
<text x="140.2" y="108.8">PC12</text>
<text x="165.7" y="108.8">PB4</text>
<text x="165.7" y="111.4">PB5</text>
<text x="165.7" y="113.9">PB6</text>
<text x="32.3" y="115.2">NC</text>
<text x="32.3" y="117.7">NC</text>
<text x="40.2" y="116.1" transform="rotate(-90 40.2 116.1)">VDD</text>
<text x="42.7" y="117.7">SDA</text>
<text x="106.7" y="115.2">32.768kHz</text>
<text x="140.2" y="116.4">PC15</text>
<text x="165.7" y="116.4">PB7</text>
<text x="165.7" y="119">PB8</text>
<text x="32.3" y="120.2">NC</text>
<text x="32.3" y="125.3">WP</text>
<text x="42.8" y="122.8">SCL</text>
<text x="96.5" y="121.5">6P</text>
<text x="125.2" y="125.3">2.2u</text>
<text x="140.2" y="121.5">VCAP_1</text>
<text x="164.5" y="124.1">PB10</text>
<text x="165.7" y="121.5">PB9</text>
<text x="26.7" y="129.1">R7</text>
<text x="26.7" y="131.7">10k</text>
<text x="40.2" y="126.5" transform="rotate(-90 40.2 126.5)">VSS</text>
<text x="40.6" y="129.1">FM24CL16B</text>
<text x="125.6" y="130.4">C55</text>
<text x="164.5" y="126.6">PB12</text>
<text x="164.5" y="129.1">PB13</text>
<text x="164.5" y="131.7">PB14</text>
<text x="155.8" y="137.9" transform="rotate(-90 155.8 137.9)">VSS</text>
<text x="158.3" y="137.9" transform="rotate(-90 158.3 137.9)">VSSA</text>
<text x="164.5" y="134.2">PB15</text>
<text x="159.7" y="141.8">U9</text>
<text x="159.7" y="144.4">STM32F446RETx</text>
<text x="31.8" y="167.2">R9</text>
<text x="52.1" y="167.2">R10</text>
<text x="31.8" y="169.8">1k</text>
<text x="52.1" y="169.8">1k</text>
<text x="33" y="174.9">D2</text>
<text x="33" y="177.4">USR_LED1</text>
<text x="53.3" y="174.9">D3</text>
<text x="53.3" y="177.4">USR_LED2</text>
</g>
<text font-size="1.8" fill="#009600" x="213.4" y="32.7">3V3_MCU</text>
<g font-size="1.8" fill="#0f0f0f">
<text x="20.7" y="46.6">BOOT_EN</text>
<text x="54.6" y="46.6">BOOT0</text>
<text x="63.6" y="46.6">NRST</text>
<text x="129.5" y="54.3">NRST</text>
<text x="129.5" y="59.3">BOOT0</text>
<text x="185.4" y="74.6">I2C3_SCL</text>
<text x="257.9" y="77.1">NRST</text>
<text x="256.5" y="82.2">SWCLK</text>
<text x="256.8" y="79.7">SWDIO</text>
<text x="175.3" y="87.3">SWDIO</text>
<text x="175.3" y="89.8">SWCLK</text>
<text x="20.2" y="93.6">I2C3_SDA</text>
<text x="40.6" y="94.9">I2C3_SCL</text>
<text x="175.3" y="92.4">USR_LED1</text>
<text x="125.6" y="100">I2C3_SDA</text>
<text x="126.3" y="110.1">USR_LED2</text>
<text x="50.8" y="116.5">I2C3_SDA</text>
<text x="175.3" y="115.2">BOOT_EN</text>
<text x="50.8" y="121.6">I2C3_SCL</text>
<text x="19.6" y="162.2">USR_LED1</text>
<text x="39.9" y="162.2">USR_LED2</text>
<text x="80" y="169.8">USR_BTN</text>
</g>
<g font-size="1.8" fill="#0000c2">
<text x="98.6" y="47.7">C_{L}</text>
<text x="101.8" y="47.7">=</text>
<text x="104.6" y="47.7">9p</text>
<text x="98.6" y="49.8">C_{S} 3p</text>
<text x="98.6" y="51.8">C_{L1} C_{L2}</text>
<text x="98.6" y="53.8">=</text>
<text x="101.3" y="53.8">C_{L}</text>
<text x="102" y="49.8">~</text>
<text x="102.8" y="51.8">*</text>
<text x="104.6" y="53.8">-</text>
<text x="107.3" y="53.8">C_{S}</text>
<text x="109.2" y="51.8">/</text>
<text x="111.7" y="51.8">(C_{L1}</text>
<text x="116.7" y="51.8">+</text>
<text x="119.5" y="51.8">C_{L2})</text>
<text x="98.6" y="55.9">C_{L1}</text>
<text x="102.8" y="55.9">=</text>
<text x="105.5" y="55.9">C_{L2}</text>
<text x="114.1" y="55.9">(14-18)p</text>
<text x="92.4" y="102.2">TO 6p</text>
<text x="99.4" y="102.2">resonator</text>
</g>
<g font-size="1.8" fill="#a90000">
<text x="149.6" y="51.5" transform="rotate(-90 149.6 51.5)">1</text>
<text x="152.1" y="52.1" transform="rotate(-90 152.1 52.1)">19</text>
<text x="154.7" y="52.1" transform="rotate(-90 154.7 52.1)">32</text>
<text x="157.2" y="52.1" transform="rotate(-90 157.2 52.1)">48</text>
<text x="159.8" y="52.1" transform="rotate(-90 159.8 52.1)">64</text>
<text x="162.3" y="52.1" transform="rotate(-90 162.3 52.1)">13</text>
<text x="137.1" y="59.4">60</text>
<text x="137.7" y="54.4">7</text>
<text x="170.1" y="54.4">14</text>
<text x="170.1" y="56.9">15</text>
<text x="170.1" y="59.4">16</text>
<text x="106.6" y="65.8">2</text>
<text x="111.5" y="63.6" transform="rotate(-90 111.5 63.6)">3</text>
<text x="115.5" y="65.8">4</text>
<text x="137.7" y="64.5">5</text>
<text x="170.1" y="62">17</text>
<text x="170.1" y="64.5">20</text>
<text x="111.5" y="69.9" transform="rotate(-90 111.5 69.9)">1</text>
<text x="137.7" y="67.1">6</text>
<text x="170.1" y="67.1">21</text>
<text x="170.1" y="69.6">22</text>
<text x="137.1" y="72.1">54</text>
<text x="137.7" y="77.2">8</text>
<text x="170.1" y="72.1">23</text>
<text x="170.1" y="74.7">41</text>
<text x="170.1" y="77.2">42</text>
<text x="267.9" y="74.7">1</text>
<text x="267.9" y="77.2">2</text>
<text x="137.1" y="82.3">10</text>
<text x="137.7" y="79.8">9</text>
<text x="170.1" y="79.8">43</text>
<text x="170.1" y="82.3">44</text>
<text x="267.9" y="79.8">3</text>
<text x="267.9" y="82.3">4</text>
<text x="137.1" y="84.8">11</text>
<text x="137.1" y="87.4">24</text>
<text x="137.1" y="89.9">25</text>
<text x="170.1" y="84.8">45</text>
<text x="170.1" y="87.4">46</text>
<text x="170.1" y="89.9">49</text>
<text x="267.9" y="84.8">5</text>
<text x="137.1" y="92.5">37</text>
<text x="137.1" y="95">38</text>
<text x="170.1" y="92.5">50</text>
<text x="137.1" y="97.5">39</text>
<text x="137.1" y="100.1">40</text>
<text x="170.1" y="97.5">26</text>
<text x="170.1" y="100.1">27</text>
<text x="137.1" y="102.6">51</text>
<text x="137.1" y="105.2">52</text>
<text x="137.1" y="107.7">53</text>
<text x="170.1" y="102.6">28</text>
<text x="170.1" y="105.2">55</text>
<text x="170.1" y="107.7">56</text>
<text x="39.1" y="111.2" transform="rotate(-90 39.1 111.2)">8</text>
<text x="137.7" y="110.2">2</text>
<text x="137.7" y="112.8">3</text>
<text x="170.1" y="110.2">57</text>
<text x="170.1" y="112.8">58</text>
<text x="29.8" y="114">1</text>
<text x="29.8" y="116.6">2</text>
<text x="29.8" y="119.1">3</text>
<text x="47.6" y="116.6">5</text>
<text x="137.7" y="115.3">4</text>
<text x="170.1" y="115.3">59</text>
<text x="170.1" y="117.9">61</text>
<text x="29.8" y="124.2">7</text>
<text x="47.6" y="121.7">6</text>
<text x="137.1" y="120.4">30</text>
<text x="170.1" y="122.9">29</text>
<text x="170.1" y="125.5">33</text>
<text x="170.1" y="120.4">62</text>
<text x="39.1" y="129" transform="rotate(-90 39.1 129)">4</text>
<text x="170.1" y="128">34</text>
<text x="170.1" y="130.6">35</text>
<text x="170.1" y="133.1">36</text>
<text x="154.7" y="141" transform="rotate(-90 154.7 141)">18</text>
<text x="157.2" y="141" transform="rotate(-90 157.2 141)">12</text>
</g>
<g font-size="1.8" fill="#725600">
<text x="114.7" y="78.3">V_SENSE</text>
<text x="183.1" y="80.9">TXD2_LED</text>
<text x="183.1" y="78.3">RXD2_LED</text>
<text x="183.1" y="83.4">USB_D-</text>
<text x="244.8" y="83.4">SWCLK</text>
<text x="245.2" y="80.9">SWDIO</text>
<text x="246.3" y="78.3">NRST</text>
<text x="183.1" y="86">USB_D+</text>
<text x="113.4" y="98.7">RXD1_LED</text>
<text x="113.7" y="96.1">TXD1_LED</text>
<text x="185.6" y="111.4">CAN2_RXD</text>
<text x="185.6" y="113.9">CAN2_TXD</text>
<text x="185.6" y="119">CAN1_RXD</text>
<text x="185.6" y="121.5">CAN1_TXD</text>
</g>
<g font-size="1.8" fill="#840084">
<text x="33" y="179.9">Blue</text>
<text x="53.3" y="179.9">Blue</text>
</g>
</svg>
